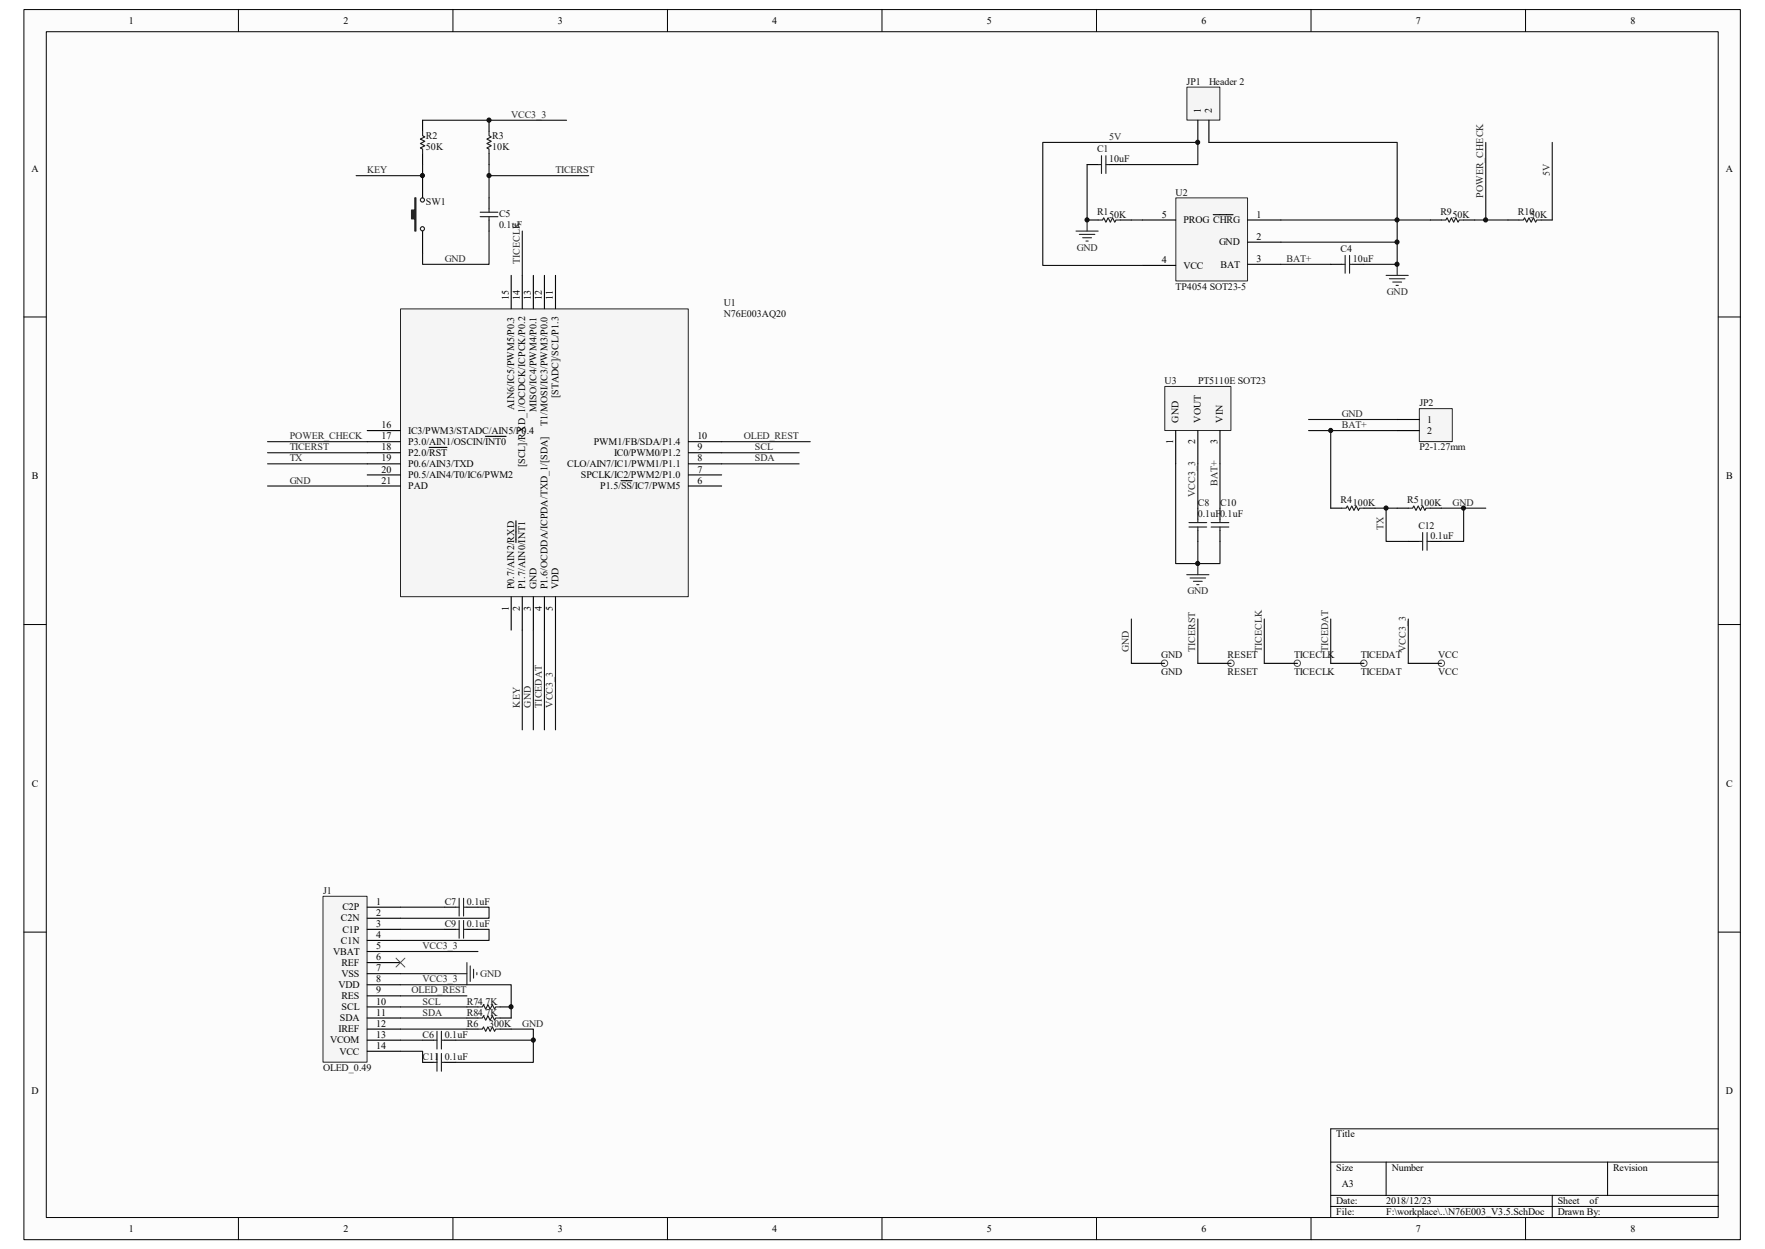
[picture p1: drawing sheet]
<svg xmlns="http://www.w3.org/2000/svg" width="297mm" height="210mm" viewBox="0 0 297 210" stroke-linecap="round" stroke-linejoin="round" font-family="sans-serif">
<path d="M4.1 1.7h288.8v206.7h-288.8z" fill="#fcfcfc"/>
<path d="M4 1.6h288.9v206.8h-288.9z" fill="none" stroke="#000" stroke-width=".17"/>
<path d="M7.8 5.4h281.3v199.3h-281.3z" fill="#fcfcfc"/>
<g fill="none" stroke="#000" stroke-width=".17">
<path d="M7.8 5.3h281.3v199.4h-281.3zM40.1 1.6v3.7M76.2 1.6v3.7M112.3 1.6v3.7M148.4 1.6v3.7M184.5 1.6v3.7M220.6 1.6v3.7M256.7 1.6v3.7M4 53.3h3.7M289.2 53.3h3.7M4 105h3.7M289.2 105h3.7"/>
<path d="M4 156.7h3.7M289.2 156.7h3.7M223.9 195.4h65.3M233.3 195.4v5.6M270.5 195.4v5.6M289.2 189.8h-65.3v14.9M40.1 204.7v3.7M76.2 204.7v3.7M112.3 204.7v3.7M148.4 204.7v3.7M184.5 204.7v3.7M220.6 204.7v3.7"/>
<path d="M223.9 201h65.3M223.9 202.9h65.3M256.7 204.7v3.7M261.2 201v3.7"/>
</g>
<path d="M67.4 52h48.4v48.3h-48.4z" fill="#f5f5f5"/>
<path d="M67.4 51.9h48.4v48.4h-48.4z" fill="none" stroke="#262626" stroke-width=".17"/>
<g fill="none" stroke="#000" stroke-width=".19">
<path d="M86 46.3v5.6M87.9 46.3v5.6M89.7 46.3v5.6M91.6 46.3v5.6M93.5 46.3v5.6M61.8 79.9h5.6M61.8 78h5.6M61.8 76.1h5.6M61.8 74.3h5.6M61.8 72.4h5.6M72.2 75.2h3M81.7 73.4h3.5"/>
<path d="M115.8 79.9h5.6M115.8 78h5.6M115.8 76.1h5.6M115.8 74.3h5.6M61.8 81.7h5.6M86.8 87.6v3.6M104.5 80.8h1.9M115.8 81.7h5.6M86 100.4v5.5M87.9 100.4v5.5M89.7 100.4v5.5M91.6 100.4v5.5"/>
<path d="M93.5 100.4v5.5"/>
</g>
<path d="M197.9 33.3h12v13.9h-12z" fill="#f5f5f5"/>
<path d="M197.9 33.3h12v13.9h-12z" fill="none" stroke="#262626" stroke-width=".17"/>
<path d="M192.3 37h5.5M204.2 36.1h3.3M210 37h5.5M192.3 44.6h5.5M210 40.7h5.5M210 44.4h5.5" fill="none" stroke="#000" stroke-width=".19"/>
<path d="M54.4 150.7h7.4v27.9h-7.4z" fill="#f5f5f5"/>
<path d="M54.4 150.7h7.4v27.9h-7.4z" fill="none" stroke="#262626" stroke-width=".17"/>
<g fill="none" stroke="#000" stroke-width=".19">
<path d="M61.8 152.5h5.6M61.8 154.4h5.6M61.8 156.3h5.6M61.8 158.1h5.6M61.8 160h5.6M61.8 161.9h5.6M61.8 163.7h5.6M61.8 165.6h5.6M61.8 167.4h5.6M61.8 169.3h5.6M61.8 171.2h5.6M61.8 173h5.6"/>
<path d="M61.8 174.9h5.6M61.8 176.8h5.6"/>
</g>
<path d="M199.8 14.7h5.5v5.5h-5.5z" fill="#f5f5f5"/>
<path d="M199.7 14.6h5.6v5.6h-5.6z" fill="none" stroke="#262626" stroke-width=".17"/>
<path d="M201.6 20.2v3.7M203.4 20.2v3.7" fill="none" stroke="#000" stroke-width=".19"/>
<path d="M238.9 68.7h5.5v5.6h-5.5z" fill="#f5f5f5"/>
<path d="M238.8 68.7h5.6v5.6h-5.6z" fill="none" stroke="#262626" stroke-width=".17"/>
<path d="M182.9 27.7h1.9M182.9 37h1.9M186.7 27.7h1.8M188.5 37h1.9M223.9 44.4h1.9M227.7 44.4h1.8M235.1 70.5h3.7M235.1 72.4h3.7" fill="none" stroke="#000" stroke-width=".19"/>
<path d="M184.8 27.7h.6M184.8 37h.7l.2-.4 .4 .8 .4-.8 .3 .8 .4-.8 .4 .8 .2-.4h.7M185.4 26.2v3M186.1 26.2v3M186.1 27.7h.6M225.8 44.4h.6M226.4 43v2.9M227.1 43v2.9M227.1 44.4h.6" fill="none" stroke="#1c1c1c" stroke-width=".19"/>
<path d="M182.9 27.7v9.3M188.5 27.7h13.1v-3.8h-26.1v20.7h16.8M190.4 37h1.9M215.5 37h19.6v3.7M215.5 40.7h19.6v3.7h-5.6M215.5 44.4h8.4" fill="none" stroke="#0e0e0e" stroke-width=".19"/>
<path d="M181.1 38.9h3.7M181.6 39.4h2.6M182.2 40h1.5M182.9 37v1.9M182.7 40.5h.4M233.3 46.3h3.7M233.8 46.9h2.6M234.4 47.4h1.5M234.9 48h.4M235.1 44.4v1.9" fill="none" stroke="#262626" stroke-width=".19"/>
<path d="M196 65h11.1v7.4h-11.1z" fill="#f5f5f5"/>
<path d="M196 65h11.1v7.4h-11.1z" fill="none" stroke="#262626" stroke-width=".17"/>
<g fill="none" stroke="#000" stroke-width=".19">
<path d="M71.1 20.2v1.9M71.1 25.8v1.9M71.1 29.5v3.8M71.1 38.9v3.7M82.3 20.2v1.9M82.3 25.8v1.9M82.3 33.3v1.8M82.3 37v1.9M240.7 37h1.9M246.3 37h1.9M253.8 37h1.8M259.3 37h1.9"/>
<path d="M197.8 72.4v5.6M201.6 72.4v5.6M205.3 72.4v5.6M201.6 85.4v1.9M201.6 89.2v1.8M205.3 85.4v1.9M205.3 89.2v1.8M223.9 85.4h1.9M229.5 85.4h1.9M235.1 85.4h1.9M237 91h1.8M240.7 85.4h1.9"/>
<path d="M240.7 91h1.9M190.4 111.5h5.6M201.6 111.5h5.6M212.8 111.5h5.5M223.9 111.5h5.6M237 111.5h5.6M74.8 152.5h1.9M74.8 156.3h1.9M78.6 152.5h1.8M78.6 156.3h1.8M71.1 174.9h1.9M71.1 178.6h1.9"/>
<path d="M74.8 174.9h1.9M74.8 178.6h1.9M78.6 173h1.8M78.6 169.3h1.8M78.6 171.2h1.8M84.2 173h1.8M84.2 169.3h1.8M84.2 171.2h1.8"/>
</g>
<g fill="none" stroke="#0e0e0e" stroke-width=".19">
<path d="M71.1 27.7v1.8h-11.2M71.1 20.2h24.2M82.3 38.9v5.5h-11.2v-1.8M82.3 27.7v5.6M82.3 29.5h16.8M87.9 38.9v7.4M203.4 23.9h31.7v13.1h5.6M248.2 37h5.6M250 23.9v13.1M261.2 23.9v13.1M45 74.3h16.8M45 76.1h16.8"/>
<path d="M45 78h16.8M121.4 74.3h14.9M121.4 76.1h13.1M121.4 78h13.1M197.8 78v16.8h7.5v-3.8M201.6 78v7.4M205.3 78v7.4M220.2 70.5h14.9M220.2 72.4h14.9M223.9 72.4v13M45 81.7h16.8M201.6 91v3.8"/>
<path d="M231.4 85.4h3.7M233.3 85.4v5.6h3.7M242.6 85.4h7.4M246.3 85.4v5.6h-3.7M87.9 105.9v16.8M89.7 105.9v16.8M91.6 105.9v16.8M93.5 105.9v16.8M190.4 104.1v7.4M201.6 104.1v7.4M212.8 104.1v7.4M223.9 104.1v7.4"/>
<path d="M237 104.1v7.4M67.4 152.5h7.4M67.4 156.3h7.4M67.4 160h13M80.4 152.5h1.9v1.9h-14.9M80.4 156.3h1.9v1.8h-14.9M67.4 176.8h3.7v1.8M67.4 165.6h18.6v5.6M67.4 163.7h9.3M67.4 167.4h11.2M67.4 169.3h11.2M67.4 171.2h11.2"/>
<path d="M67.4 173h11.2M67.4 174.9h3.7M76.7 174.9h13M86 173h3.7v5.6h-13"/>
</g>
<g fill="none" stroke="#1c1c1c" stroke-width=".19">
<path d="M71.1 22.1v.7l.4 .2-.8 .4 .8 .4-.8 .3 .8 .4-.8 .4 .4 .2v.7M80.8 35.7h3M80.8 36.4h3M82.3 22.1v.7l.4 .2-.8 .4 .8 .4-.8 .3 .8 .4-.8 .4 .4 .2v.7M82.3 35.1v.6M82.3 36.4v.6M242.6 37h.7l.2-.4 .4 .8 .3-.8 .4 .8 .4-.8 .4 .8 .2-.4h.7M255.6 37h.8l.1-.4 .4 .8 .4-.8 .4 .8 .3-.8 .4 .8 .2-.4h.7M200.1 87.9h3M200.1 88.6h3M201.6 87.3v.6M201.6 88.6v.6"/>
<path d="M203.8 87.9h3M203.8 88.6h3M205.3 87.3v.6M205.3 88.6v.6M225.8 85.4h.7l.2-.3 .4 .7 .4-.7 .3 .7 .4-.7 .4 .7 .2-.4h.7M237 85.4h.7l.2-.3 .4 .7 .4-.7 .3 .7 .4-.7 .4 .7 .2-.4h.7M238.8 91h.6M239.4 89.5v3M240.1 89.5v3M240.1 91h.6M76.7 152.5h.6M76.7 156.3h.6"/>
<path d="M77.3 151v3M77.3 154.8v3M78 151v3M78 154.8v3M78 152.5h.6M78 156.3h.6M73 174.9h.5M73 178.6h.5M73.5 173.4v3M73.5 177.1v3M74.3 173.4v3M74.3 177.1v3"/>
<path d="M74.3 174.9h.5M74.3 178.6h.5M80.4 173h.8l.2-.3 .3 .7 .4-.7 .4 .7 .4-.7 .3 .7 .2-.4h.8M80.4 169.3h.8l.2-.4 .3 .8 .4-.8 .4 .8 .4-.8 .3 .8 .2-.4h.8M80.4 171.2h.8l.2-.4 .3 .8 .4-.8 .4 .8 .4-.8 .3 .8 .2-.4h.8"/>
<circle cx="71.1" cy="38.5" r=".35"/>
<circle cx="71.1" cy="33.6" r=".35"/>
</g>
<path d="M199.7 96.6h3.7M200.3 97.2h2.6M200.8 97.7h1.5M201.4 98.3h.4M201.6 94.8v1.8M76.7 163.7h1.9M78.6 161.9v3.7M79.1 162.4v2.6M79.7 163v1.5M80.2 163.5v.4" fill="none" stroke="#262626" stroke-width=".19"/>
<g fill="none" stroke="#4c4c4c" stroke-width=".17">
<path d="M66.6 161.1l1.5 1.5M68.1 161.1l-1.5 1.5"/>
<circle cx="196" cy="111.5" r=".54"/>
<circle cx="207.1" cy="111.5" r=".54"/>
<circle cx="218.3" cy="111.5" r=".54"/>
<circle cx="229.5" cy="111.5" r=".54"/>
<circle cx="242.6" cy="111.5" r=".54"/>
</g>
<path d="M69.8 33.3h.2v5.6h-.2v-2.1h-.6v-1.5h.6z" fill-rule="evenodd" fill="#1c1c1c" stroke="#1c1c1c" stroke-width=".19"/>
<g fill="#0e0e0e" stroke="#0e0e0e" stroke-width=".17">
<circle cx="71.1" cy="29.5" r=".35"/>
<circle cx="82.3" cy="29.5" r=".35"/>
<circle cx="82.3" cy="20.2" r=".35"/>
<circle cx="86" cy="169.3" r=".35"/>
<circle cx="89.7" cy="174.9" r=".35"/>
<circle cx="182.9" cy="37" r=".35"/>
<circle cx="201.5" cy="94.7" r=".35"/>
<circle cx="201.5" cy="23.9" r=".35"/>
<circle cx="223.9" cy="72.4" r=".35"/>
<circle cx="233.2" cy="85.4" r=".35"/>
<circle cx="235.1" cy="44.4" r=".35"/>
<circle cx="235.1" cy="40.7" r=".35"/>
<circle cx="235.1" cy="37" r=".35"/>
<circle cx="246.3" cy="85.4" r=".35"/>
<circle cx="250" cy="37" r=".35"/>
</g>
<g font-size="1.7">
<text x="21.7" y="4">1</text>
<text x="57.8" y="4">2</text>
<text x="93.9" y="4">3</text>
<text x="130" y="4">4</text>
<text x="166.1" y="4">5</text>
<text x="202.2" y="4">6</text>
<text x="238.3" y="4">7</text>
<text x="274.4" y="4">8</text>
<text x="202.1" y="18.9" transform="rotate(-90 202.1 18.9)">1</text>
<text x="203.9" y="18.9" transform="rotate(-90 203.9 18.9)">2</text>
<text x="5.3" y="28.9">A</text>
<text x="290.4" y="28.9">A</text>
<text x="195.5" y="36.6">5</text>
<text x="199.1" y="37.5">PROG CHRG</text>
<text x="205.1" y="41.3">GND</text>
<text x="211.5" y="36.6">1</text>
<text x="211.5" y="40.3">2</text>
<text x="195.5" y="44.2">4</text>
<text x="199.1" y="45.2">VCC</text>
<text x="205.4" y="45">BAT</text>
<text x="211.5" y="44.1">3</text>
<text x="85.6" y="50.4" transform="rotate(-90 85.6 50.4)">15</text>
<text x="87.5" y="50.4" transform="rotate(-90 87.5 50.4)">14</text>
<text x="89.3" y="50.4" transform="rotate(-90 89.3 50.4)">13</text>
<text x="91.2" y="50.4" transform="rotate(-90 91.2 50.4)">12</text>
<text x="93.1" y="50.4" transform="rotate(-90 93.1 50.4)">11</text>
<text x="86.5" y="68.9" transform="rotate(-90 86.5 68.9)">AIN6/IC5/PWM5/P0.3</text>
<text x="90.3" y="69.3" transform="rotate(-90 90.3 69.3)">MISO/IC4/PWM4/P0.1</text>
<text x="92.1" y="71.6" transform="rotate(-90 92.1 71.6)">T1/MOSI/IC3/PWM3/P0.0</text>
<text x="94" y="66.9" transform="rotate(-90 94 66.9)">[STADC]/SCL/P1.3</text>
<text x="198.3" y="71.1" transform="rotate(-90 198.3 71.1)">GND</text>
<text x="202.1" y="71.1" transform="rotate(-90 202.1 71.1)">VOUT</text>
<text x="205.8" y="71.1" transform="rotate(-90 205.8 71.1)">VIN</text>
<text x="240.2" y="71.1">1</text>
<text x="64.2" y="77.6">19</text>
<text x="64.2" y="75.7">18</text>
<text x="64.2" y="73.9">17</text>
<text x="64.2" y="72">16</text>
<text x="68.7" y="76.7">P2.0/RST</text>
<text x="68.7" y="74.8">P3.0/AIN1/OSCIN/INT0</text>
<text x="68.7" y="72.9">IC3/PWM3/STADC/AIN5/P0.4</text>
<text x="99.9" y="74.8">PWM1/FB/SDA/P1.4</text>
<text x="103.3" y="76.7">IC0/PWM0/P1.2</text>
<text x="117.3" y="73.9">10</text>
<text x="117.3" y="75.7">9</text>
<text x="117.3" y="77.6">8</text>
<text x="197.4" y="74.7" transform="rotate(-90 197.4 74.7)">1</text>
<text x="201.1" y="74.7" transform="rotate(-90 201.1 74.7)">2</text>
<text x="204.9" y="74.7" transform="rotate(-90 204.9 74.7)">3</text>
<text x="240.2" y="72.9">2</text>
<text x="5.3" y="80.6">B</text>
<text x="64.2" y="79.5">20</text>
<text x="64.2" y="81.3">21</text>
<text x="68.7" y="80.4">P0.5/AIN4/T0/IC6/PWM2</text>
<text x="68.7" y="78.5">P0.6/AIN3/TXD</text>
<text x="68.7" y="82.3">PAD</text>
<text x="88.4" y="78.6" transform="rotate(-90 88.4 78.6)">[SCL]/RXD_1/OCDCK/ICPCK/P0.2</text>
<text x="95.5" y="78.5">CLO/AIN7/IC1/PWM1/P1.1</text>
<text x="97.7" y="80.4">SPCLK/IC2/PWM2/P1.0</text>
<text x="101" y="82.3">P1.5/SS/IC7/PWM5</text>
<text x="117.3" y="81.3">6</text>
<text x="117.3" y="79.5">7</text>
<text x="290.5" y="80.6">B</text>
<text x="86.5" y="99.1" transform="rotate(-90 86.5 99.1)">P0.7/AIN2/RXD</text>
<text x="88.4" y="99.1" transform="rotate(-90 88.4 99.1)">P1.7/AIN0/INT1</text>
<text x="90.3" y="99.1" transform="rotate(-90 90.3 99.1)">GND</text>
<text x="92.1" y="99.1" transform="rotate(-90 92.1 99.1)">P1.6/OCDDA/ICPDA/TXD_1/[SDA]</text>
<text x="94" y="99.1" transform="rotate(-90 94 99.1)">VDD</text>
<text x="85.6" y="102.7" transform="rotate(-90 85.6 102.7)">1</text>
<text x="87.5" y="102.7" transform="rotate(-90 87.5 102.7)">2</text>
<text x="89.3" y="102.7" transform="rotate(-90 89.3 102.7)">3</text>
<text x="91.2" y="102.7" transform="rotate(-90 91.2 102.7)">4</text>
<text x="93.1" y="102.7" transform="rotate(-90 93.1 102.7)">5</text>
<text x="5.3" y="132.3">C</text>
<text x="290.5" y="132.3">C</text>
<text x="57.4" y="154.9">C2N</text>
<text x="57.6" y="153.1">C2P</text>
<text x="63.3" y="152.1">1</text>
<text x="63.3" y="154">2</text>
<text x="63.3" y="155.9">3</text>
<text x="56" y="160.5">VBAT</text>
<text x="57.4" y="158.7">C1N</text>
<text x="57.6" y="156.8">C1P</text>
<text x="63.3" y="157.7">4</text>
<text x="63.3" y="159.6">5</text>
<text x="63.3" y="161.5">6</text>
<text x="56.9" y="166.1">VDD</text>
<text x="57.4" y="162.4">REF</text>
<text x="57.4" y="164.3">VSS</text>
<text x="57.4" y="168">RES</text>
<text x="63.3" y="163.3">7</text>
<text x="63.3" y="165.2">8</text>
<text x="63.3" y="167">9</text>
<text x="57" y="173.6">IREF</text>
<text x="57.2" y="171.7">SDA</text>
<text x="57.5" y="169.8">SCL</text>
<text x="63.3" y="168.9">10</text>
<text x="63.3" y="170.8">11</text>
<text x="63.3" y="172.6">12</text>
<text x="55.5" y="175.4">VCOM</text>
<text x="57.1" y="177.3">VCC</text>
<text x="63.3" y="174.5">13</text>
<text x="63.3" y="176.4">14</text>
<text x="5.3" y="184">D</text>
<text x="290.4" y="184">D</text>
<text x="224.9" y="191.3">Title</text>
<text x="224.9" y="196.8">Size</text>
<text x="234.2" y="196.8">Number</text>
<text x="271.4" y="196.8">Revision</text>
<text x="224.9" y="202.4">Date:</text>
<text x="225.8" y="199.6">A3</text>
<text x="233.3" y="202.4">2018/12/23</text>
<text x="262.1" y="202.4">Sheet</text>
<text x="267.5" y="202.4">of</text>
<text x="21.7" y="207.1">1</text>
<text x="57.8" y="207.1">2</text>
<text x="93.9" y="207.1">3</text>
<text x="130" y="207.1">4</text>
<text x="166.1" y="207.1">5</text>
<text x="202.2" y="207.1">6</text>
<text x="224.9" y="204.3">File:</text>
<text x="233.3" y="204.3">F:\workplace\..\N76E003_V3.5.SchDoc</text>
<text x="238.3" y="207.1">7</text>
<text x="262.1" y="204.3">Drawn By:</text>
<text x="274.4" y="207.1">8</text>
</g>
<g font-size="1.7" fill="#0e0e0e">
<text x="199.7" y="14.2">JP1</text>
<text x="203.5" y="14.2">Header 2</text>
<text x="71.7" y="23.4">R2</text>
<text x="82.8" y="23.4">R3</text>
<text x="71.7" y="25.2">50K</text>
<text x="82.8" y="25.2">10K</text>
<text x="184.6" y="25.6">C1</text>
<text x="186.6" y="27.3">10uF</text>
<text x="71.7" y="34.5">SW1</text>
<text x="197.8" y="32.9">U2</text>
<text x="84" y="38.3">0.1uF</text>
<text x="84" y="36.4">C5</text>
<text x="184.6" y="36.1">R1</text>
<text x="186.6" y="36.6">50K</text>
<text x="242.4" y="36.1">R9</text>
<text x="244.4" y="36.6">50K</text>
<text x="255.4" y="36.1">R10</text>
<text x="257.5" y="36.6">50K</text>
<text x="225.6" y="42.4">C4</text>
<text x="227.7" y="44.1">10uF</text>
<text x="121.8" y="51.5">U1</text>
<text x="121.8" y="53.4">N76E003AQ20</text>
<text x="197.8" y="48.7">TP4054 SOT23-5</text>
<text x="196" y="64.6">U3</text>
<text x="201.6" y="64.6">PT5110E SOT23</text>
<text x="238.8" y="68.3">JP2</text>
<text x="238.8" y="75.7">P2-1.27mm</text>
<text x="201.6" y="86.9">0.1uF0.1uF</text>
<text x="201.6" y="85">C8</text>
<text x="205.3" y="85">C10</text>
<text x="225.6" y="84.5">R4</text>
<text x="227.7" y="85">100K</text>
<text x="236.8" y="84.5">R5</text>
<text x="238.7" y="89">C12</text>
<text x="238.8" y="85">100K</text>
<text x="240.7" y="90.6">0.1uF</text>
<text x="195.4" y="110.6">GND</text>
<text x="195.4" y="113.6">GND</text>
<text x="206.6" y="110.6">RESET</text>
<text x="206.6" y="113.6">RESET</text>
<text x="217.8" y="110.6">TICECLK</text>
<text x="217.8" y="113.6">TICECLK</text>
<text x="229" y="110.6">TICEDAT</text>
<text x="229" y="113.6">TICEDAT</text>
<text x="242" y="110.6">VCC</text>
<text x="242" y="113.6">VCC</text>
<text x="54.4" y="150.3">J1</text>
<text x="74.8" y="152.1">C7</text>
<text x="74.8" y="155.9">C9</text>
<text x="78.6" y="152.1">0.1uF</text>
<text x="78.6" y="155.9">0.1uF</text>
<text x="78.6" y="172.6">R6</text>
<text x="78.6" y="168.9">R74.7K</text>
<text x="78.6" y="170.8">R84.7K</text>
<text x="82.3" y="172.6">300K</text>
<text x="71.1" y="174.5">C6</text>
<text x="71.1" y="178.3">C11</text>
<text x="74.8" y="174.5">0.1uF</text>
<text x="74.8" y="178.3">0.1uF</text>
<text x="54.4" y="180.1">OLED_0.49</text>
</g>
<g font-size="1.7" fill="#262626">
<text x="86" y="19.9">VCC3_3</text>
<text x="186.6" y="23.6">5V</text>
<text x="61.8" y="29.2">KEY</text>
<text x="93.5" y="29.2">TICERST</text>
<text x="260.8" y="29.5" transform="rotate(-90 260.8 29.5)">5V</text>
<text x="249.6" y="33.3" transform="rotate(-90 249.6 33.3)">POWER_CHECK</text>
<text x="74.8" y="44.1">GND</text>
<text x="87.5" y="44.5" transform="rotate(-90 87.5 44.5)">TICECLK</text>
<text x="181.2" y="42.2">GND</text>
<text x="216.5" y="44.1">BAT+</text>
<text x="233.4" y="49.6">GND</text>
<text x="225.8" y="70.1">GND</text>
<text x="48.8" y="75.7">TICERST</text>
<text x="48.8" y="73.9">POWER_CHECK</text>
<text x="48.8" y="77.6">TX</text>
<text x="125.2" y="73.9">OLED_REST</text>
<text x="127" y="75.7">SCL</text>
<text x="127" y="77.6">SDA</text>
<text x="225.8" y="72">BAT+</text>
<text x="48.8" y="81.3">GND</text>
<text x="201.1" y="83.6" transform="rotate(-90 201.1 83.6)">VCC3_3</text>
<text x="204.9" y="81.7" transform="rotate(-90 204.9 81.7)">BAT+</text>
<text x="232.8" y="89.2" transform="rotate(-90 232.8 89.2)">TX</text>
<text x="244.4" y="85">GND</text>
<text x="199.8" y="99.9">GND</text>
<text x="190" y="109.7" transform="rotate(-90 190 109.7)">GND</text>
<text x="201.1" y="109.7" transform="rotate(-90 201.1 109.7)">TICERST</text>
<text x="212.3" y="109.7" transform="rotate(-90 212.3 109.7)">TICECLK</text>
<text x="223.5" y="109.7" transform="rotate(-90 223.5 109.7)">TICEDAT</text>
<text x="236.6" y="109.7" transform="rotate(-90 236.6 109.7)">VCC3_3</text>
<text x="87.5" y="119" transform="rotate(-90 87.5 119)">KEY</text>
<text x="89.3" y="119" transform="rotate(-90 89.3 119)">GND</text>
<text x="91.2" y="119" transform="rotate(-90 91.2 119)">TICEDAT</text>
<text x="93.1" y="119" transform="rotate(-90 93.1 119)">VCC3_3</text>
<text x="71.1" y="159.6">VCC3_3</text>
<text x="69.3" y="167">OLED_REST</text>
<text x="71.1" y="165.2">VCC3_3</text>
<text x="80.8" y="164.3">GND</text>
<text x="71.1" y="168.9">SCL</text>
<text x="71.1" y="170.8">SDA</text>
<text x="87.9" y="172.6">GND</text>
</g>
</svg>
